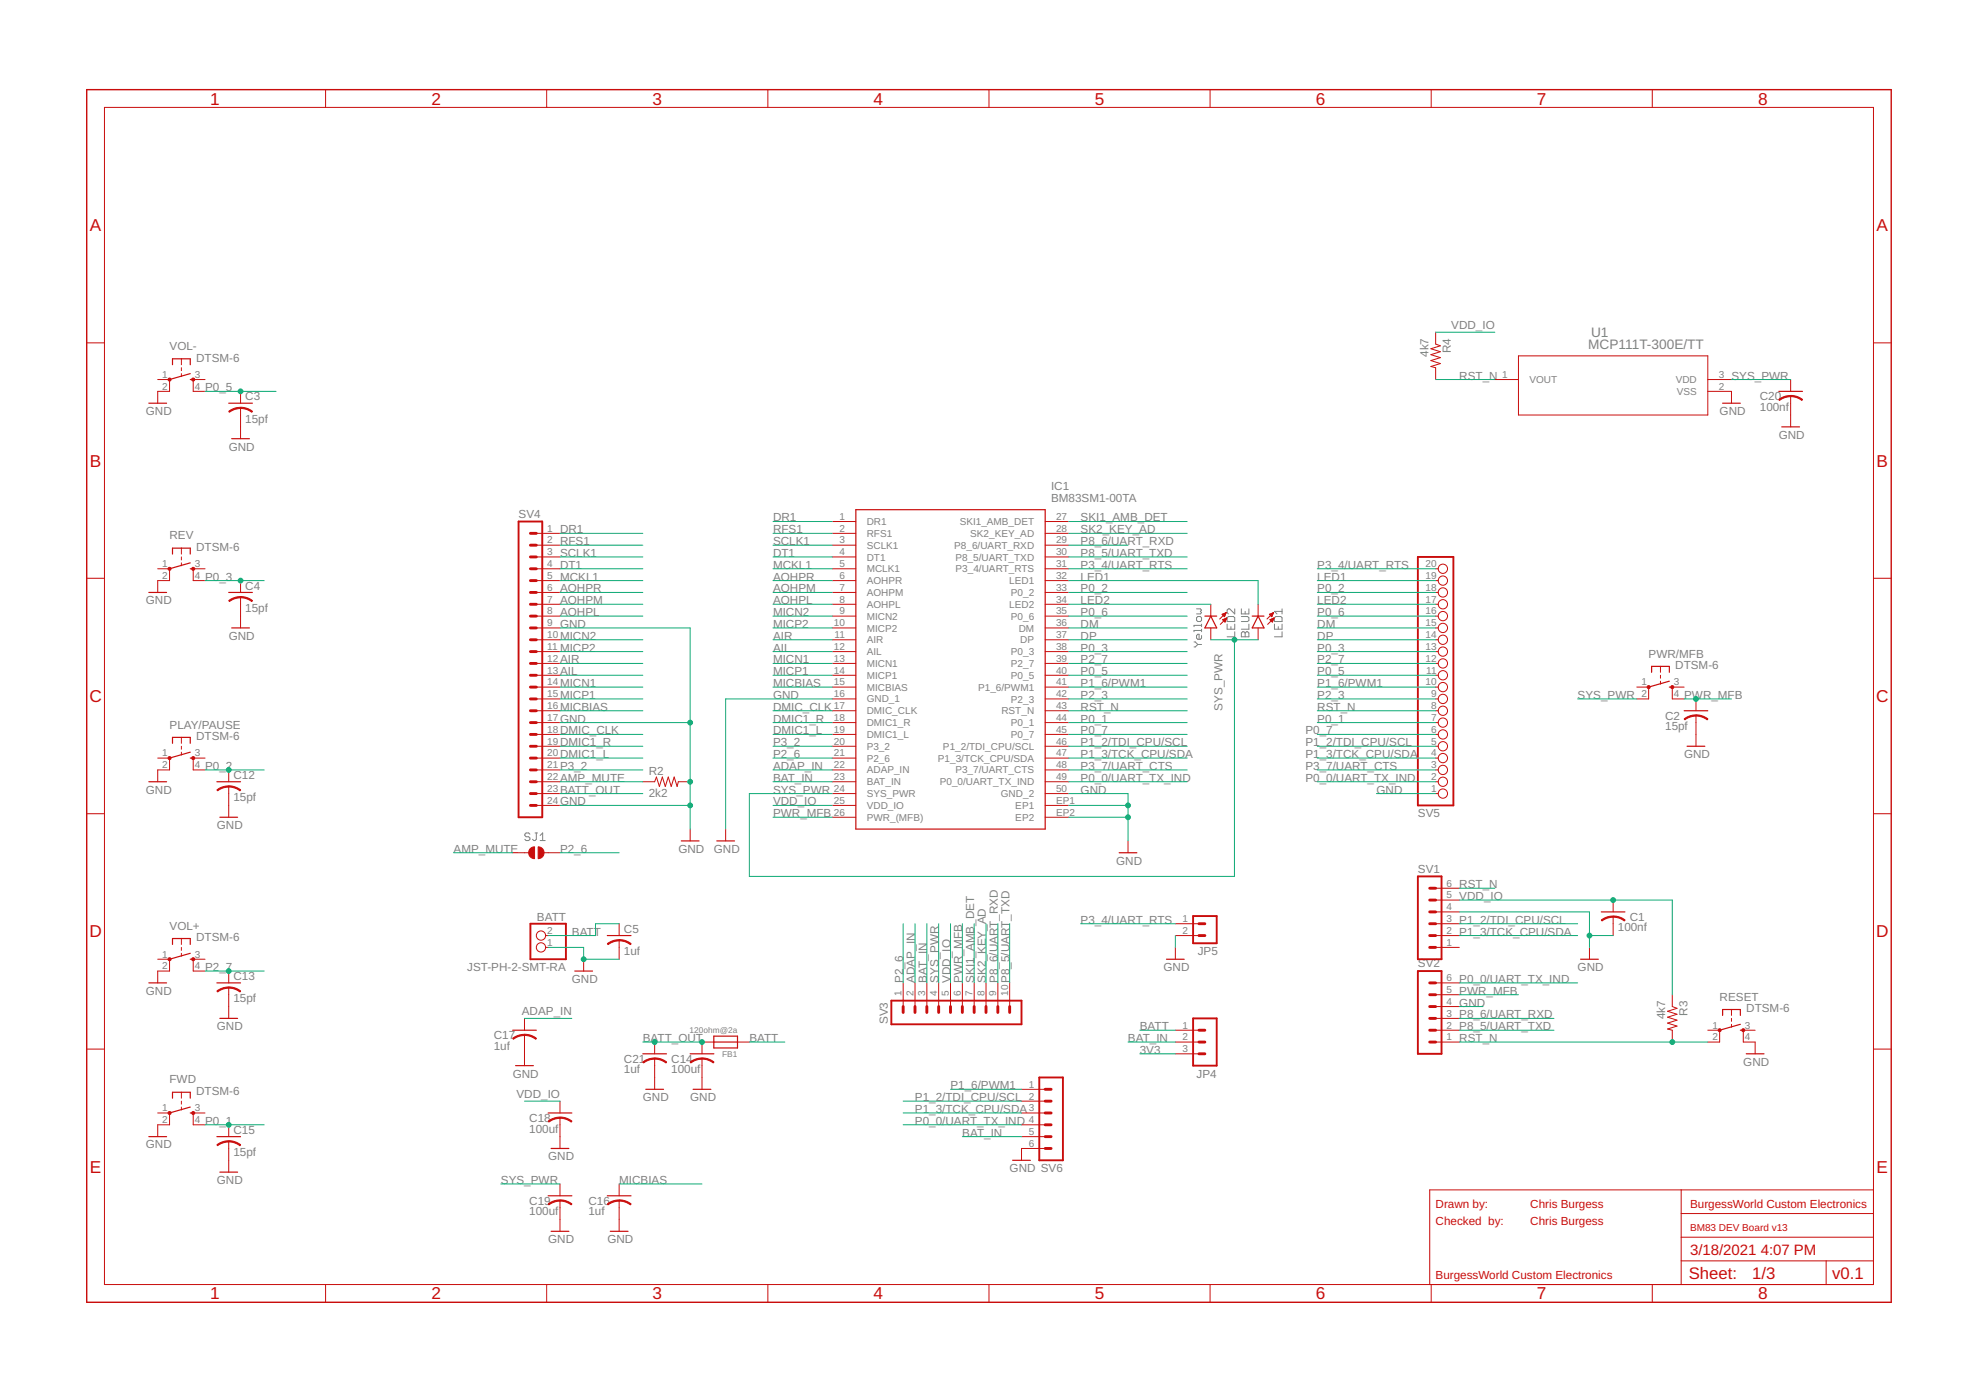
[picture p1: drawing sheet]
<svg xmlns="http://www.w3.org/2000/svg" width="594mm" height="420mm" viewBox="0 0 594 420" stroke-linecap="round" stroke-linejoin="round" font-family="sans-serif">
<g fill="none" stroke="#808080" stroke-width=".3">
<path d="M358.8 192.9h.4l.7 .8M359.6 185.7l.3-.4h.8l.4 .4v.7l-.4 .4h-.8l-.3-.4zM359.6 183h1.1l.4 .4-.4 .3 .4 .4-.4 .4h-1.1M359.9 193.7l-.7 .7h-.4M359.9 193.7h1.2M361.1 187.6v.7M361.1 189.1v.8M361.1 191v.8l-.4 .4h-.8l-.3-.4v-.8l.3-.4h.4v1.6M361.1 188h-2.3v.3M361.1 189.5h-2.3v.4M368.7 187.6v1.5h2.3v-1.5M368.7 185.7l.4-.4h1.5l.4 .4v1.1h-2.3z"/>
<path d="M369.9 188.3v.8M371 189.9v1.5h-2.3M371 183v1.5l-1.5-1.5h-.4l-.4 .4v.7l.4 .4M373 190.2l.4-.3h.4l.4 .3 .3-.3h.4l.4 .3v1.2h-2.3zM373 183v1.5h2.3v-1.5M373 185.3h1.9l.4 .4v.7l-.4 .4h-1.9M374.2 183.7v.8M374.2 190.2v1.2M375.3 187.6v1.5h-2.3M383 187.6v1.5h2.3v-1.5M383 185.7l.3-.4h1.6l.4 .4v1.1h-2.3zM384.1 188.3v.8"/>
<path d="M385.3 189.9v1.5h-2.3M385.3 183v1.5M385.3 183.7h-2.3l.7 .8M159.2 250.7l-.3-.4h-.8l-.4 .4v.4l.4 .4h.8l.3 .4v.3l-.3 .4h-.8l-.4-.4M160.8 250.3h.7M161.2 250.3v1.9l-.4 .4h-.4l-.4-.4M162.3 252.6h1.5M162.3 251.1l.8-.8v2.3"/>
</g>
<g fill="none" stroke="#c90d0c" stroke-width=".3">
<path d="M31.4 32.3h531.6v353.8h-531.6zM97.8 26.9v5.4M164.3 26.9v5.4M230.7 26.9v5.4M297.2 26.9v5.4M363.6 26.9v5.4M430.1 26.9v5.4M496.5 26.9v5.4M431.4 99.8v3.6l1.4 .5-2.8 .9 2.8 .9-2.8 .9 2.8 .9-2.8 .9 2.8 .9-2.8 .9 1.4 .3v3.6M26.1 103h5.3M47.4 114.1h3.5v3.5h-3.5v3.6M54.5 107.8v1.8"/>
<path d="M54.5 110.5v.9M54.5 112.3v.9M61.6 114.1h-3.5v3.5h3.5M72.3 117.6v3.6M449.2 114.1h7.1M456.3 107h56.9v17.7h-56.9zM513.2 114.1h7.1M513.2 117.6h7.1v3.6M538.1 114.1v3.5M538.1 119v9.3M563 103h5.3M72.3 122.6v9.2"/>
<path d="M250.1 156.7h7.1M314.1 156.7h7.1M26.1 173.8h5.3M47.4 170.9h3.5v3.6h-3.5v3.6M54.5 164.7v1.8M54.5 167.4v.9M54.5 169.2v.9M61.6 170.9h-3.5v3.6h3.5M72.3 174.5v3.6M72.3 179.5v9.2M161.2 160.3h7.1M161.2 163.9h7.1"/>
<path d="M161.2 167.4h7.1M161.2 170.9h7.1M161.2 174.5h7.1M161.2 178.1h7.1M250.1 160.3h7.1M250.1 163.9h7.1M250.1 167.4h7.1M250.1 170.9h7.1M250.1 174.5h7.1M250.1 178.1h7.1M314.1 160.3h7.1M314.1 163.9h7.1"/>
<path d="M314.1 167.4h7.1M314.1 170.9h7.1M314.1 174.5h7.1M314.1 178.1h7.1M431.4 170.9h.8M431.4 174.5h.8M431.4 178.1h.8M563 173.8h5.3M161.2 181.6h7.1M161.2 185.2h7.1M161.2 188.7h7.1M161.2 192.3h7.1"/>
<path d="M161.2 195.8h7.1M161.2 199.4h7.1M250.1 181.6h7.1M250.1 185.2h7.1M250.1 188.7h7.1M250.1 192.3h7.1M250.1 195.8h7.1M250.1 199.4h7.1M314.1 181.6h7.1M314.1 185.2h7.1M314.1 188.7h7.1M314.1 192.3h7.1"/>
<path d="M314.1 195.8h7.1M314.1 199.4h7.1M363.8 181.6v3.6M363.8 188.7v3.6M367.3 184.8h.9M367.4 184.6h.9M367.5 186.2h.9M367.5 184.9h.6M367.5 186.4h.8M367.7 185.1h.3M367.7 186.6h.6M367.8 184.4h.5"/>
<path d="M367.9 185.3h.1M367.9 186h.6M367.9 186.8h.3M368.1 186.9h.1M368.2 184.2h.2M368.3 185.8h.3M368.5 184.1l-2 2M368.5 184.1l-.6 1.3M368.5 184.1l-1.3 .5 .7 .8M368.6 185.7l-1.9 2M368.6 185.7l-.5 1.2M368.6 185.7l-1.2 .5 .7 .7"/>
<path d="M378.1 181.6v3.6M378.1 188.7v3.6M381.6 184.8h.8M381.6 184.6h.9M381.7 186.2h1M381.7 184.9h.6M381.8 186.4h.8M381.9 185.1h.3M382 186.6h.5M382 184.4h.6M382.1 185.3h.1M382.1 186h.6"/>
<path d="M382.1 186.8h.3M382.3 186.9h.1M382.5 184.2h.2M382.5 185.8h.3M382.7 184.1l-2 2M382.7 184.1l-.5 1.3M382.7 184.1l-1.3 .5 .8 .8M382.9 185.7l-2 2M382.9 185.7l-.6 1.2M382.9 185.7l-1.3 .5 .7 .7M431.4 181.6h.8M431.4 185.2h.8"/>
<path d="M431.4 188.7h.8M431.4 192.3h.8M431.4 195.8h.8M431.4 199.4h.8M161.2 202.9h7.1M161.2 206.5h7.1M161.2 210.1h7.1M161.2 213.6h7.1M161.2 217.2h7.1M250.1 202.9h7.1M250.1 206.5h7.1M250.1 210.1h7.1"/>
<path d="M250.1 213.6h7.1M250.1 217.2h7.1M314.1 202.9h7.1M314.1 206.5h7.1M314.1 210.1h7.1M314.1 213.6h7.1M314.1 217.2h7.1M431.4 202.9h.8M431.4 206.5h.8M431.4 210.1h.8M431.4 213.6h.8M431.4 217.2h.8"/>
<path d="M491.8 206.5h3.6v3.6h-3.6M499 200.3v1.8M499 202.9v.9M499 204.7v.9M506.1 206.5h-3.6v3.6h3.6M509.6 210.1v3.5M509.6 215v9.3M47.4 227.8h3.5v3.6h-3.5v3.5M54.5 221.6v1.8M54.5 224.3v.9M54.5 226.1v.8M61.6 227.8h-3.5v3.6h3.5"/>
<path d="M68.7 231.4v3.5M68.7 236.4v9.2M161.2 220.7h7.1M161.2 224.3h7.1M161.2 227.8h7.1M161.2 231.4h7.1M161.2 234.9h7.1M161.2 238.5h7.1M193.2 234.9h3.5l.6-1.4 .8 2.9 .9-2.9 .9 2.9 .9-2.9 .9 2.9 .9-2.9 .9 2.9 .3-1.5h3.6M250.1 220.7h7.1M250.1 224.3h7.1M250.1 227.8h7.1"/>
<path d="M250.1 231.4h7.1M250.1 234.9h7.1M250.1 238.5h7.1M314.1 220.7h7.1M314.1 224.3h7.1M314.1 227.8h7.1M314.1 231.4h7.1M314.1 234.9h7.1M314.1 238.5h7.1M431.4 220.7h.8M431.4 224.3h.8M431.4 227.8h.8"/>
<path d="M431.4 231.4h.8M431.4 234.9h.8M431.4 238.5h.8M26.1 244.6h5.3M154.1 256.3h4.8M161.2 242.1h7.1M163.5 256.3h4.8M207.4 249.2v3.5M218.1 249.2v3.5M250.1 242.1h7.1M250.1 245.6h7.1M314.1 242.1h7.1"/>
<path d="M314.1 245.6h7.1M339 252.7v3.6M563 244.6h5.3M186.1 277.6v3.6M353.2 277.6h7.1M431.4 277.6h7.1M431.4 274.1h7.1M431.4 270.5h7.1M431.4 267h7.1M484.7 270.5v3.6M484.7 275.5v5.7M47.4 288.3h3.5v3.5h-3.5v3.6"/>
<path d="M54.5 282.1v1.7M54.5 284.7v.9M54.5 286.5v.9M61.6 288.3h-3.5v3.5h3.5M68.7 291.8v3.6M68.7 296.8v9.3M163.9 284.7h.8M163.9 281.2h.8M175.4 288.3v3.5M186.1 282.6v5.7M271.4 295.4v7.1M275 295.4v7.1"/>
<path d="M278.5 295.4v7.1M282.1 295.4v7.1M285.6 295.4v7.1M289.2 295.4v7.1M292.7 295.4v7.1M296.3 295.4v7.1M299.8 295.4v7.1M303.4 295.4v7.1M353.2 281.2h7.1M353.2 284.7v3.6M431.4 284.7h7.1M431.4 281.2h7.1"/>
<path d="M431.4 299h7.1M431.4 295.4h7.1M477.6 284.7v3.6M502.5 299v3.5l1.4 .5-2.8 .9 2.8 .9-2.8 .9 2.8 .9-2.8 .9 2.8 .9-2.8 .9 1.4 .3v3.6M26.1 315.3h5.3M157.6 306.1v3.5M157.6 311v9.3M196.7 313.2v3.5M196.7 318.2v9.2M210.9 318.2v9.2M214.5 313.2h-3.6v3.5M221.6 313.2h3.6"/>
<path d="M353.2 309.6h7.1M353.2 313.2h7.1M353.2 316.7h7.1M431.4 309.6h7.1M431.4 313.2h7.1M431.4 306.1h7.1M431.4 302.5h7.1M513.2 309.6h3.5v3.6h-3.5M520.3 303.4v1.8M520.3 306.1v.9M520.3 307.8v.9M527.4 309.6h-3.5v3.6h3.5v3.5"/>
<path d="M563 315.3h5.3M47.4 334.5h3.5v3.6h-3.5v3.5M54.5 328.3v1.8M54.5 330.9v.9M54.5 332.7v.9M61.6 334.5h-3.5v3.6h3.5M68.7 338.1v3.5M168.3 330.9v3.6M168.3 335.9v9.3M307 334.5h7.1M307 338.1h7.1M307 327.4h7.1"/>
<path d="M307 330.9h7.1M68.7 343v9.3M168.3 355.8v3.6M186.1 355.8v3.6M307 341.6h7.1M314.1 345.2h-7.1v3.5M505.2 357.6v28.5M563 357.6h-133.4v28.5M168.3 360.8v9.3M186.1 360.8v9.3M505.2 378.9h57.8M505.2 371.8h57.8"/>
<path d="M505.2 364.7h57.8M548.7 378.9v7.2M97.8 386.1v5.3M164.3 386.1v5.3M230.7 386.1v5.3M297.2 386.1v5.3M363.6 386.1v5.3M430.1 386.1v5.3M496.5 386.1v5.3"/>
<circle cx="433.6" cy="174.5" r="1.4"/>
<circle cx="433.6" cy="178.1" r="1.4"/>
<circle cx="433.6" cy="170.9" r="1.4"/>
<circle cx="433.6" cy="185.2" r="1.4"/>
<circle cx="433.6" cy="192.3" r="1.4"/>
<circle cx="433.6" cy="195.8" r="1.4"/>
<circle cx="433.6" cy="199.4" r="1.4"/>
<circle cx="433.6" cy="188.7" r="1.4"/>
<circle cx="433.6" cy="181.6" r="1.4"/>
<circle cx="433.6" cy="217.2" r="1.4"/>
<circle cx="433.6" cy="202.9" r="1.4"/>
<circle cx="433.6" cy="206.5" r="1.4"/>
<circle cx="433.6" cy="210.1" r="1.4"/>
<circle cx="433.6" cy="213.6" r="1.4"/>
<circle cx="433.6" cy="227.8" r="1.4"/>
<circle cx="433.6" cy="235" r="1.4"/>
<circle cx="433.6" cy="238.5" r="1.4"/>
<circle cx="433.6" cy="224.3" r="1.4"/>
<circle cx="433.6" cy="231.4" r="1.4"/>
<circle cx="433.6" cy="220.7" r="1.4"/>
<circle cx="162.6" cy="284.7" r="1.4"/>
<circle cx="162.6" cy="281.2" r="1.4"/>
</g>
<path d="M26.1 26.9h542.2v364.5h-542.2z" fill="none" stroke="#c90d0c" stroke-width=".42"/>
<g fill="none" stroke="#c90d0c" stroke-width=".36">
<path d="M51.8 109.6v-1.8h5.4v1.8M57.2 114.1h.9M57.2 112.3l-6.3 1.8M534.5 117.6h7.1M44.7 121.2h5.4M68.7 121.2h7.1M69.6 131.8h5.4M517.6 121.2h5.4M535.4 128.3h5.3M257.2 153.2h56.9v96h-56.9zM44.7 178.1h5.4M51.8 166.5v-1.8h5.4v1.8"/>
<path d="M57.2 170.9h.9M57.2 169.2l-6.3 1.7M68.7 178.1h7.1M69.6 188.7h5.4M362.1 185.2h3.5M363.8 185.2l1.8 3.5h-3.5zM376.3 185.2h3.5M378.1 185.2l1.7 3.5h-3.5zM496.3 202.1v-1.8h5.3v1.8M501.6 206.5h.9M501.6 204.7l-6.2 1.8M506.1 213.6h7.1"/>
<path d="M44.7 234.9h5.4M51.8 223.4v-1.8h5.4v1.8M57.2 227.8h.9M57.2 226.1l-6.3 1.7M65.2 234.9h7.1M507 224.3h5.3M66.1 245.6h5.3M204.7 252.7h5.4M215.4 252.7h5.3M336.3 256.3h5.3M481.2 274.1h7.1M44.7 295.4h5.4"/>
<path d="M51.8 283.8v-1.7h5.4v1.7M57.2 288.3h.9M57.2 286.5l-6.3 1.8M65.2 295.4h7.1M172.7 291.8h5.4M182.5 281.2h7.1M350.5 288.3h5.4M475 288.3h5.3M66.1 306.1h5.3M154.1 309.6h7.1M193.2 316.7h7.1M207.4 316.7h7.1"/>
<path d="M214.5 311.4h7.1v3.6h-7.1zM214.5 313.2h7.1M517.6 305.2v-1.8h5.4v1.8M523 309.6h.9M523 307.8l-6.3 1.8M524.7 316.7h5.4M51.8 330.1v-1.8h5.4v1.8M57.2 334.5h.9M57.2 332.7l-6.3 1.8M154.9 320.3h5.4M164.7 334.5h7.1M194.1 327.4h5.3"/>
<path d="M208.3 327.4h5.3M44.7 341.6h5.4M65.2 341.6h7.1M66.1 352.3h5.3M164.7 359.4h7.1M165.6 345.2h5.3M182.5 359.4h7.1M304.3 348.7h5.3M165.6 370.1h5.3M183.4 370.1h5.3"/>
</g>
<path d="M155.8 156.7h7.1v88.9h-7.1zM426.1 167.4h10.6v74.7h-10.6zM159.4 277.6h10.7v10.7h-10.7zM358.5 275.3h7.1v8.2h-7.1zM426.1 263.4h7.1v24.9h-7.1zM426.1 291.8h7.1v24.9h-7.1zM267.8 300.7h39.2v7.1h-39.2zM358.5 306.1h7.1v14.2h-7.1zM312.3 323.8h7.1v24.9h-7.1z" fill="none" stroke="#c90d0c" stroke-width=".57"/>
<g fill="none" stroke="#c90d0c" stroke-width=".87">
<path d="M159.4 167.4h1.8M159.4 170.9h1.8M159.4 174.5h1.8M159.4 160.3h1.8M159.4 163.9h1.8M159.4 178.1h1.8M159.4 181.6h1.8M159.4 185.2h1.8M159.4 188.7h1.8M159.4 192.3h1.8M159.4 195.8h1.8M159.4 199.4h1.8"/>
<path d="M159.4 202.9h1.8M159.4 206.5h1.8M159.4 210.1h1.8M159.4 213.6h1.8M159.4 217.2h1.8M159.4 220.7h1.8M159.4 224.3h1.8M159.4 227.8h1.8M159.4 231.4h1.8M159.4 234.9h1.8M159.4 238.5h1.8M159.4 242.1h1.8"/>
<path d="M360.3 277.6h1.8M429.6 277.6h1.8M429.6 270.5h1.8M429.6 274.1h1.8M429.6 267h1.8M360.3 281.2h1.8M429.6 281.2h1.8M429.6 284.7h1.8M429.6 299h1.8M429.6 295.4h1.8M271.4 302.5v1.8M275 302.5v1.8"/>
<path d="M278.5 302.5v1.8M282.1 302.5v1.8M285.6 302.5v1.8M289.2 302.5v1.8M292.7 302.5v1.8M296.3 302.5v1.8M299.8 302.5v1.8M303.4 302.5v1.8M360.3 309.6h1.8M360.3 313.2h1.8M360.3 316.7h1.8M429.6 306.1h1.8"/>
<path d="M429.6 309.6h1.8M429.6 313.2h1.8M429.6 302.5h1.8M314.1 334.5h1.7M314.1 330.9h1.7M314.1 327.4h1.7M314.1 338.1h1.7M314.1 341.6h1.7M314.1 345.2h1.7"/>
</g>
<g fill="#c90d0c" stroke="#c90d0c" stroke-width=".3">
<path d="M484.7 275.3l2.2 .4 1.4 .8-.2 .3-1.6-.9-1.8-.3z" fill-rule="evenodd"/>
<path d="M481.2 276.5l2-1 1.5-.2v.4l-1.7 .2-1.6 .9z" fill-rule="evenodd"/>
<path d="M72.3 122.4l2.2 .4 1.4 .8-.3 .3-1.5-.9-1.8-.3z" fill-rule="evenodd"/>
<path d="M68.7 123.6l2-1 1.6-.2v.4l-1.8 .3-1.6 .8z" fill-rule="evenodd"/>
<path d="M72.3 179.3l1.6 .2 2 1-.3 .3-1.5-.9-1.8-.3z" fill-rule="evenodd"/>
<path d="M68.7 180.5l2-1 1.6-.2v.4l-1.8 .3-1.6 .8z" fill-rule="evenodd"/>
<path d="M509.6 214.8l1.6 .3 2 1-.2 .2-1.6-.8-1.8-.3z" fill-rule="evenodd"/>
<path d="M506.1 216.1l1.3-.8 2.2-.4v.3l-1.7 .3-1.6 .8z" fill-rule="evenodd"/>
<path d="M186.1 282.4l1.6 .2 2 1-.3 .3-1.5-.9-1.8-.3z" fill-rule="evenodd"/>
<path d="M182.5 283.6l2-1 1.6-.2v.4l-1.8 .3-1.6 .8z" fill-rule="evenodd"/>
<path d="M68.7 236.2l1.6 .2 2 1-.2 .3-1.6-.9-1.8-.3z" fill-rule="evenodd"/>
<path d="M65.2 237.4l1.3-.8 2.2-.4v.4l-1.7 .2-1.6 .9z" fill-rule="evenodd"/>
<path d="M68.7 296.6l2.2 .4 1.4 .9-.2 .2-1.6-.8-1.8-.3z" fill-rule="evenodd"/>
<path d="M65.2 297.8l1.9-1 1.6-.2v.4l-1.7 .3-1.6 .8z" fill-rule="evenodd"/>
<path d="M157.6 310.8l2.2 .5 1.4 .8-.2 .3-1.6-.9-1.8-.3z" fill-rule="evenodd"/>
<path d="M154.1 312.1l1.9-1 1.6-.2v.3l-1.7 .3-1.6 .9z" fill-rule="evenodd"/>
<path d="M168.3 335.7l1.6 .2 2 1.1-.2 .2-1.6-.8-1.8-.3z" fill-rule="evenodd"/>
<path d="M164.7 337l2-1 1.6-.3v.4l-1.8 .3-1.6 .8z" fill-rule="evenodd"/>
<path d="M168.3 360.6l1.6 .2 2 1-.2 .3-1.6-.8-1.8-.3z" fill-rule="evenodd"/>
<path d="M164.7 361.8l1.4-.8 2.2-.4v.4l-1.8 .3-1.6 .8z" fill-rule="evenodd"/>
<path d="M210.9 317.9l1.6 .3 2 1-.2 .3-1.6-.9-1.8-.3z" fill-rule="evenodd"/>
<path d="M207.4 319.2l2-1 1.5-.2v.3l-1.7 .3-1.6 .9z" fill-rule="evenodd"/>
<path d="M68.7 342.8l1.6 .2 2 1.1-.2 .3-1.6-.9-1.8-.3z" fill-rule="evenodd"/>
<path d="M65.2 344.1l1.9-1 1.6-.2v.3l-1.7 .3-1.6 .8z" fill-rule="evenodd"/>
<path d="M186.1 360.6l1.6 .2 2 1-.3 .3-1.5-.8-1.8-.3z" fill-rule="evenodd"/>
<path d="M182.5 361.8l1.4-.8 2.2-.4v.4l-1.8 .3-1.6 .8z" fill-rule="evenodd"/>
<path d="M538.1 118.9l2.2 .4 1.4 .8-.3 .3-1.5-.9-1.8-.3z" fill-rule="evenodd"/>
<path d="M534.5 120.1l2-1 1.6-.2v.3l-1.8 .3-1.6 .9z" fill-rule="evenodd"/>
<path d="M196.7 317.9l1.6 .3 2 1-.2 .3-1.6-.9-1.8-.3z" fill-rule="evenodd"/>
<path d="M193.2 319.2l2-1 1.5-.2v.3l-1.7 .3-1.6 .9z" fill-rule="evenodd"/>
<path d="M161.7 254.5a1.78 1.78 0 0 1 1.8 1.8 1.78 1.78 0 0 1-1.8 1.8z" fill-rule="evenodd"/>
<path d="M159.4 255l1.2-.5v3.6a1.78 1.78 0 0 1-1.6-1.2 1.78 1.78 0 0 1 .4-1.9z" fill-rule="evenodd"/>
<circle cx="51" cy="114.1" r=".47"/>
<circle cx="58.1" cy="114.1" r=".47"/>
<circle cx="495.4" cy="206.5" r=".47"/>
<circle cx="502.5" cy="206.5" r=".47"/>
<circle cx="516.7" cy="309.6" r=".46"/>
<circle cx="523.8" cy="309.6" r=".46"/>
<circle cx="50.9" cy="171" r=".46"/>
<circle cx="58.1" cy="171" r=".46"/>
<circle cx="51" cy="227.8" r=".47"/>
<circle cx="58.1" cy="227.8" r=".47"/>
<circle cx="51" cy="288.3" r=".47"/>
<circle cx="58.1" cy="288.3" r=".47"/>
<circle cx="50.9" cy="334.5" r=".46"/>
<circle cx="58.1" cy="334.5" r=".46"/>
</g>
<g fill="none" stroke="#0dab76" stroke-width=".3">
<path d="M431.4 99.8h17.8M61.6 117.6h21.4M431.4 114.1h17.8M520.3 114.1h17.8M232.3 156.7h17.8M321.2 156.7h35.5M61.6 174.5h17.8M168.3 174.5h24.9M168.3 160.3h24.9M168.3 163.9h24.9M168.3 167.4h24.9M168.3 170.9h24.9"/>
<path d="M168.3 178.1h24.9M232.3 174.5h17.8M232.3 160.3h17.8M232.3 163.9h17.8M232.3 167.4h17.8M232.3 170.9h17.8M232.3 178.1h17.8M321.2 174.5h56.9v7.1M321.2 160.3h35.5M321.2 163.9h17.8M321.2 167.4h35.5M321.2 170.9h35.5"/>
<path d="M321.2 178.1h35.5M395.8 174.5h35.6M395.8 170.9h35.6M395.8 178.1h35.6M168.3 188.7h39.1v60.5M168.3 192.3h24.9M168.3 181.6h24.9M168.3 185.2h24.9M168.3 195.8h24.9M168.3 199.4h24.9M232.3 188.7h17.8M232.3 192.3h17.8"/>
<path d="M232.3 181.6h17.8M232.3 185.2h17.8M232.3 195.8h17.8M232.3 199.4h17.8M321.2 188.7h35.5M321.2 192.3h35.5M321.2 181.6h42.6M321.2 185.2h35.5M321.2 195.8h35.5M321.2 199.4h35.5M363.8 192.3h14.3M370.9 192.3v71.1h-145.7v-24.9h24.9"/>
<path d="M395.8 188.7h35.6M395.8 192.3h35.6M395.8 181.6h35.6M395.8 185.2h35.6M395.8 195.8h35.6M395.8 199.4h35.6M168.3 210.1h24.9M168.3 217.2h39.1M168.3 202.9h24.9M168.3 206.5h24.9M168.3 213.6h24.9M232.3 217.2h17.8"/>
<path d="M232.3 202.9h17.8M232.3 206.5h17.8M232.3 213.6h17.8M250.1 210.1h-32v39.1M321.2 210.1h35.5M321.2 217.2h35.5M321.2 202.9h35.5M321.2 206.5h35.5M321.2 213.6h35.5M395.8 210.1h35.6M395.8 217.2h35.6M395.8 202.9h35.6"/>
<path d="M395.8 206.5h35.6M395.8 213.6h35.6M474.1 210.1h17.7M506.1 210.1h14.2M61.6 231.4h17.8M168.3 238.5h24.9M168.3 234.9h24.9M168.3 220.7h24.9M168.3 224.3h24.9M168.3 227.8h24.9M168.3 231.4h24.9M232.3 234.9h17.8"/>
<path d="M232.3 220.7h17.8M232.3 224.3h17.8M232.3 227.8h17.8M232.3 231.4h17.8M321.2 238.5h17.8v14.2M321.2 234.9h35.5M321.2 220.7h35.5M321.2 224.3h35.5M321.2 227.8h35.5M321.2 231.4h35.5M395.8 234.9h35.6M395.8 220.7h35.6"/>
<path d="M395.8 224.3h35.6M395.8 227.8h35.6M395.8 231.4h35.6M413.6 238.5h17.8M136.3 256.3h17.8M168.3 242.1h39.1M168.3 256.3h17.8M232.3 242.1h17.8M232.3 245.6h17.8M321.2 242.1h17.8M321.2 245.6h17.8M186.1 277.6h-7.2v3.6h-14.2"/>
<path d="M271.4 277.6v17.8M275 277.6v17.8M278.5 277.6v17.8M282.1 277.6v17.8M285.6 277.6v17.8M289.2 277.6v17.8M292.7 277.6v17.8M296.3 277.6v17.8M299.8 277.6v17.8M303.4 277.6v17.8M324.7 277.6h28.5M438.5 274.1h39.1v10.6"/>
<path d="M438.5 277.6h35.6M438.5 267h10.7M438.5 270.5h64v28.5M61.6 291.8h17.8M164.7 284.7h10.7v3.6h10.7M353.2 281.2v3.5M438.5 281.2h35.6M438.5 295.4h35.6M438.5 299h17.8M477.6 281.2h7.1M157.6 306.1h14.2M193.2 313.2h17.7"/>
<path d="M225.2 313.2h10.6M339 313.2h14.2M342.5 309.6h10.7M342.5 316.7h10.7M438.5 302.5h7.1M438.5 313.2h74.7M438.5 306.1h28.5M438.5 309.6h28.5M61.6 338.1h17.8M157.6 330.9h10.7M271.4 338.1h35.6M271.4 330.9h35.6"/>
<path d="M271.4 334.5h35.6M285.6 327.4h21.4M150.5 355.8h17.8M186.1 355.8h24.8M289.2 341.6h17.8"/>
</g>
<g fill="#0dab76" stroke="#0dab76" stroke-width=".3">
<circle cx="339" cy="242.1" r=".72"/>
<circle cx="339" cy="245.6" r=".72"/>
<circle cx="477.6" cy="281.2" r=".72"/>
<circle cx="175.4" cy="288.3" r=".72"/>
<circle cx="207.4" cy="242.1" r=".72"/>
<circle cx="207.4" cy="235" r=".72"/>
<circle cx="207.4" cy="217.2" r=".72"/>
<circle cx="370.9" cy="192.3" r=".72"/>
<circle cx="509.6" cy="210.1" r=".72"/>
<circle cx="68.7" cy="231.4" r=".72"/>
<circle cx="72.3" cy="174.5" r=".72"/>
<circle cx="68.7" cy="291.8" r=".72"/>
<circle cx="72.3" cy="117.6" r=".72"/>
<circle cx="502.5" cy="313.2" r=".72"/>
<circle cx="68.7" cy="338.1" r=".72"/>
<circle cx="484.7" cy="270.5" r=".72"/>
<circle cx="210.9" cy="313.2" r=".72"/>
<circle cx="196.7" cy="313.2" r=".72"/>
</g>
<g font-size="5.2" fill="#c90d0c">
<text x="63.2" y="31.4">1</text>
<text x="129.6" y="31.4">2</text>
<text x="196.1" y="31.4">3</text>
<text x="262.5" y="31.4">4</text>
<text x="329" y="31.4">5</text>
<text x="395.4" y="31.4">6</text>
<text x="461.9" y="31.4">7</text>
<text x="528.3" y="31.4">8</text>
<text x="27" y="69.5">A</text>
<text x="563.9" y="69.5">A</text>
<text x="27" y="140.2">B</text>
<text x="563.9" y="140.2">B</text>
<text x="26.9" y="211">C</text>
<text x="563.8" y="211">C</text>
<text x="26.9" y="281.7">D</text>
<text x="563.8" y="281.7">D</text>
<text x="27" y="352.5">E</text>
<text x="563.9" y="352.5">E</text>
<text x="63.2" y="390.5">1</text>
<text x="129.6" y="390.5">2</text>
<text x="196.1" y="390.5">3</text>
<text x="262.5" y="390.5">4</text>
<text x="329" y="390.5">5</text>
<text x="395.4" y="390.5">6</text>
<text x="461.9" y="390.5">7</text>
<text x="528.3" y="390.5">8</text>
</g>
<g font-size="5" fill="#c90d0c">
<text x="507.5" y="384.5">Sheet:</text>
<text x="526.5" y="384.3">1/3</text>
<text x="550.5" y="384.3">v0.1</text>
</g>
<g font-size="4.5" fill="#c90d0c">
<text x="507.8" y="377.2">3/18/2021</text>
<text x="529.1" y="377.2">4:07 PM</text>
</g>
<g font-size="4.1" fill="#808080">
<text x="478.1" y="101.3">U1</text>
<text x="477.2" y="104.9">MCP111T-300E/TT</text>
</g>
<g font-size="3.5" fill="#808080">
<text x="436.1" y="98.8">VDD_IO</text>
<text x="50.9" y="105.2">VOL-</text>
<text x="429.3" y="107.3" transform="rotate(-90 429.3 107.3)">4k7</text>
<text x="436" y="106.1" transform="rotate(-90 436 106.1)">R4</text>
<text x="58.9" y="108.7">DTSM-6</text>
<text x="61.6" y="117.6">P0_5</text>
<text x="438.5" y="114.1">RST_N</text>
<text x="520.3" y="114.1">SYS_PWR</text>
<text x="43.8" y="124.7">GND</text>
<text x="73.7" y="120.3">C3</text>
<text x="516.7" y="124.7">GND</text>
<text x="528.8" y="123.5">100nf</text>
<text x="528.8" y="120.3">C20</text>
<text x="73.7" y="127">15pf</text>
<text x="534.5" y="131.8">GND</text>
<text x="68.7" y="135.4">GND</text>
<text x="315.8" y="147.3">IC1</text>
<text x="155.8" y="155.7">SV4</text>
<text x="315.8" y="150.9">BM83SM1-00TA</text>
<text x="168.3" y="160.3">DR1</text>
<text x="232.3" y="156.7">DR1</text>
<text x="232.3" y="160.3">RFS1</text>
<text x="324.7" y="156.7">SKI1_AMB_DET</text>
<text x="324.7" y="160.3">SK2_KEY_AD</text>
<text x="50.9" y="162.1">REV</text>
<text x="58.9" y="165.6">DTSM-6</text>
<text x="168.3" y="163.8">RFS1</text>
<text x="168.3" y="167.4">SCLK1</text>
<text x="232.3" y="163.8">SCLK1</text>
<text x="232.3" y="167.4">DT1</text>
<text x="324.7" y="163.8">P8_6/UART_RXD</text>
<text x="324.7" y="167.4">P8_5/UART_TXD</text>
<text x="168.3" y="171">DT1</text>
<text x="232.3" y="171">MCKL1</text>
<text x="324.7" y="171">P3_4/UART_RTS</text>
<text x="395.8" y="171">P3_4/UART_RTS</text>
<text x="61.6" y="174.5">P0_3</text>
<text x="73.7" y="177.2">C4</text>
<text x="168.3" y="174.5">MCKL1</text>
<text x="168.3" y="178.1">AOHPR</text>
<text x="232.3" y="174.5">AOHPR</text>
<text x="232.3" y="178.1">AOHPM</text>
<text x="324.7" y="174.5">LED1</text>
<text x="324.7" y="178.1">P0_2</text>
<text x="395.8" y="174.5">LED1</text>
<text x="395.8" y="178.1">P0_2</text>
<text x="43.8" y="181.6">GND</text>
<text x="73.7" y="183.9">15pf</text>
<text x="168.3" y="181.6">AOHPM</text>
<text x="168.3" y="185.2">AOHPL</text>
<text x="232.3" y="181.6">AOHPL</text>
<text x="232.3" y="185.2">MICN2</text>
<text x="324.7" y="181.6">LED2</text>
<text x="324.7" y="185.2">P0_6</text>
<text x="395.8" y="181.6">LED2</text>
<text x="395.8" y="185.2">P0_6</text>
<text x="168.3" y="188.7">GND</text>
<text x="232.3" y="188.7">MICP2</text>
<text x="324.7" y="188.7">DM</text>
<text x="395.8" y="188.7">DM</text>
<text x="68.7" y="192.3">GND</text>
<text x="168.3" y="192.3">MICN2</text>
<text x="168.3" y="195.8">MICP2</text>
<text x="232.3" y="192.3">AIR</text>
<text x="232.3" y="195.8">AIL</text>
<text x="324.7" y="192.3">DP</text>
<text x="324.7" y="195.8">P0_3</text>
<text x="395.8" y="192.3">DP</text>
<text x="395.8" y="195.8">P0_3</text>
<text x="495.4" y="197.6">PWR/MFB</text>
<text x="168.3" y="199.4">AIR</text>
<text x="168.3" y="203">AIL</text>
<text x="232.3" y="199.4">MICN1</text>
<text x="232.3" y="203">MICP1</text>
<text x="324.7" y="199.4">P2_7</text>
<text x="324.7" y="203">P0_5</text>
<text x="395.8" y="199.4">P2_7</text>
<text x="395.8" y="203">P0_5</text>
<text x="503.4" y="201.2">DTSM-6</text>
<text x="168.3" y="206.5">MICN1</text>
<text x="232.3" y="206.5">MICBIAS</text>
<text x="324.7" y="206.5">P1_6/PWM1</text>
<text x="395.8" y="206.5">P1_6/PWM1</text>
<text x="168.3" y="210.1">MICP1</text>
<text x="168.3" y="213.6">MICBIAS</text>
<text x="232.3" y="210.1">GND</text>
<text x="232.3" y="213.6">DMIC_CLK</text>
<text x="324.7" y="210.1">P2_3</text>
<text x="324.7" y="213.6">RST_N</text>
<text x="367.4" y="213.6" transform="rotate(-90 367.4 213.6)">SYS_PWR</text>
<text x="395.8" y="210.1">P2_3</text>
<text x="395.8" y="213.6">RST_N</text>
<text x="474.1" y="210.1">SYS_PWR</text>
<text x="506.1" y="210.1">PWR_MFB</text>
<text x="50.9" y="219">PLAY/PAUSE</text>
<text x="168.3" y="217.2">GND</text>
<text x="168.3" y="220.7">DMIC_CLK</text>
<text x="232.3" y="217.2">DMIC1_R</text>
<text x="232.3" y="220.7">DMIC1_L</text>
<text x="324.7" y="217.2">P0_1</text>
<text x="324.7" y="220.7">P0_7</text>
<text x="392.3" y="220.7">P0_7</text>
<text x="395.8" y="217.2">P0_1</text>
<text x="500.4" y="219.5">15pf</text>
<text x="500.4" y="216.3">C2</text>
<text x="58.9" y="222.5">DTSM-6</text>
<text x="168.3" y="224.3">DMIC1_R</text>
<text x="168.3" y="227.8">DMIC1_L</text>
<text x="232.3" y="224.3">P3_2</text>
<text x="232.3" y="227.8">P2_6</text>
<text x="324.7" y="224.3">P1_2/TDI_CPU/SCL</text>
<text x="324.7" y="227.8">P1_3/TCK_CPU/SDA</text>
<text x="392.3" y="224.3">P1_2/TDI_CPU/SCL</text>
<text x="392.3" y="227.8">P1_3/TCK_CPU/SDA</text>
<text x="506.1" y="227.8">GND</text>
<text x="61.6" y="231.4">P0_2</text>
<text x="168.3" y="231.4">P3_2</text>
<text x="195" y="232.9">R2</text>
<text x="232.3" y="231.4">ADAP_IN</text>
<text x="324.7" y="231.4">P3_7/UART_CTS</text>
<text x="392.3" y="231.4">P3_7/UART_CTS</text>
<text x="43.8" y="238.5">GND</text>
<text x="70.1" y="234.1">C12</text>
<text x="168.3" y="235">AMP_MUTE</text>
<text x="168.3" y="238.5">BATT_OUT</text>
<text x="195" y="239.6">2k2</text>
<text x="232.3" y="235">BAT_IN</text>
<text x="232.3" y="238.5">SYS_PWR</text>
<text x="324.7" y="238.5">GND</text>
<text x="324.7" y="235">P0_0/UART_TX_IND</text>
<text x="392.3" y="235">P0_0/UART_TX_IND</text>
<text x="413.6" y="238.5">GND</text>
<text x="70.1" y="240.8">15pf</text>
<text x="168.3" y="242.1">GND</text>
<text x="232.3" y="245.6">PWR_MFB</text>
<text x="232.3" y="242.1">VDD_IO</text>
<text x="426.1" y="245.4">SV5</text>
<text x="65.2" y="249.2">GND</text>
<text x="136.3" y="256.3">AMP_MUTE</text>
<text x="168.3" y="256.3">P2_6</text>
<text x="203.8" y="256.3">GND</text>
<text x="214.5" y="256.3">GND</text>
<text x="335.4" y="259.8">GND</text>
<text x="426.1" y="262.3">SV1</text>
<text x="438.5" y="267">RST_N</text>
<text x="438.5" y="270.5">VDD_IO</text>
<text x="50.9" y="279.4">VOL+</text>
<text x="161.3" y="276.7">BATT</text>
<text x="171.8" y="281.2">BATT</text>
<text x="187.5" y="280.3">C5</text>
<text x="324.7" y="277.6">P3_4/UART_RTS</text>
<text x="438.5" y="277.6">P1_2/TDI_CPU/SCL</text>
<text x="438.5" y="281.2">P1_3/TCK_CPU/SDA</text>
<text x="486.2" y="279.9">100nf</text>
<text x="489.7" y="276.7">C1</text>
<text x="58.9" y="283">DTSM-6</text>
<text x="187.5" y="287">1uf</text>
<text x="359.9" y="287">JP5</text>
<text x="61.6" y="291.8">P2_7</text>
<text x="140.4" y="291.8">JST-PH-2-SMT-RA</text>
<text x="349.6" y="291.8">GND</text>
<text x="426.1" y="290.8">SV2</text>
<text x="474.1" y="291.8">GND</text>
<text x="43.8" y="298.9">GND</text>
<text x="70.1" y="294.5">C13</text>
<text x="171.8" y="295.4">GND</text>
<text x="271.4" y="295.4" transform="rotate(-90 271.4 295.4)">P2_6</text>
<text x="275" y="295.4" transform="rotate(-90 275 295.4)">ADAP_IN</text>
<text x="278.5" y="295.4" transform="rotate(-90 278.5 295.4)">BAT_IN</text>
<text x="282.1" y="295.4" transform="rotate(-90 282.1 295.4)">SYS_PWR</text>
<text x="285.6" y="295.4" transform="rotate(-90 285.6 295.4)">VDD_IO</text>
<text x="289.2" y="295.4" transform="rotate(-90 289.2 295.4)">PWR_MFB</text>
<text x="292.7" y="295.4" transform="rotate(-90 292.7 295.4)">SKI1_AMB_DET</text>
<text x="296.3" y="295.4" transform="rotate(-90 296.3 295.4)">SK2_KEY_AD</text>
<text x="299.8" y="295.4" transform="rotate(-90 299.8 295.4)">P8_6/UART_RXD</text>
<text x="303.4" y="295.4" transform="rotate(-90 303.4 295.4)">P8_5/UART_TXD</text>
<text x="438.5" y="295.4">P0_0/UART_TX_IND</text>
<text x="438.5" y="298.9">PWR_MFB</text>
<text x="70.1" y="301.3">15pf</text>
<text x="156.8" y="305">ADAP_IN</text>
<text x="438.5" y="302.5">GND</text>
<text x="507.1" y="305.2" transform="rotate(-90 507.1 305.2)">R3</text>
<text x="516.7" y="300.7">RESET</text>
<text x="524.7" y="304.3">DTSM-6</text>
<text x="65.2" y="309.6">GND</text>
<text x="266.8" y="307.8" transform="rotate(-90 266.8 307.8)">SV3</text>
<text x="342.5" y="309.6">BATT</text>
<text x="438.5" y="306.1">P8_6/UART_RXD</text>
<text x="438.5" y="309.6">P8_5/UART_TXD</text>
<text x="500.4" y="306.4" transform="rotate(-90 500.4 306.4)">4k7</text>
<text x="148.4" y="315.5">1uf</text>
<text x="148.4" y="312.3">C17</text>
<text x="193.2" y="313.2">BATT_OUT</text>
<text x="225.2" y="313.2">BATT</text>
<text x="339" y="313.2">BAT_IN</text>
<text x="342.5" y="316.7">3V3</text>
<text x="438.5" y="313.2">RST_N</text>
<text x="154.1" y="323.8">GND</text>
<text x="187.5" y="322.6">1uf</text>
<text x="187.5" y="319.4">C21</text>
<text x="201.7" y="322.6">100uf</text>
<text x="201.7" y="319.4">C14</text>
<text x="359.6" y="323.8">JP4</text>
<text x="523.8" y="320.3">GND</text>
<text x="50.9" y="325.6">FWD</text>
<text x="58.9" y="329.2">DTSM-6</text>
<text x="155.2" y="329.9">VDD_IO</text>
<text x="285.6" y="327.4">P1_6/PWM1</text>
<text x="193.2" y="330.9">GND</text>
<text x="207.4" y="330.9">GND</text>
<text x="275" y="330.9">P1_2/TDI_CPU/SCL</text>
<text x="275" y="334.5">P1_3/TCK_CPU/SDA</text>
<text x="61.6" y="338.1">P0_1</text>
<text x="70.1" y="340.7">C15</text>
<text x="159" y="340.4">100uf</text>
<text x="159" y="337.2">C18</text>
<text x="275" y="338.1">P0_0/UART_TX_IND</text>
<text x="289.2" y="341.6">BAT_IN</text>
<text x="43.8" y="345.2">GND</text>
<text x="70.1" y="347.5">15pf</text>
<text x="164.7" y="348.7">GND</text>
<text x="303.4" y="352.3">GND SV6</text>
<text x="65.2" y="355.8">GND</text>
<text x="150.5" y="355.8">SYS_PWR</text>
<text x="186.1" y="355.8">MICBIAS</text>
<text x="159" y="365.3">100uf</text>
<text x="159" y="362.1">C19</text>
<text x="176.8" y="365.3">1uf</text>
<text x="176.8" y="362.1">C16</text>
<text x="164.7" y="373.6">GND</text>
<text x="182.5" y="373.6">GND</text>
</g>
<g font-size="3.5" fill="#c90d0c">
<text x="431.4" y="362.9">Drawn by:</text>
<text x="459.8" y="362.9">Chris Burgess</text>
<text x="507.8" y="362.9">BurgessWorld Custom Electronics</text>
<text x="431.4" y="368.3">Checked by:</text>
<text x="459.8" y="368.3">Chris Burgess</text>
<text x="431.4" y="384.3">BurgessWorld Custom Electronics</text>
</g>
<g font-size="3" fill="#808080">
<text x="48.8" y="113.6">1</text>
<text x="58.6" y="113.6">3</text>
<text x="451.3" y="113.6">1</text>
<text x="516.5" y="113.6">3</text>
<text x="48.8" y="117.1">2</text>
<text x="58.6" y="117.1">4</text>
<text x="459.6" y="115.1">VOUT</text>
<text x="503.5" y="115.1">VDD</text>
<text x="503.9" y="118.7">VSS</text>
<text x="516.5" y="117.1">2</text>
<text x="164.4" y="159.8">1</text>
<text x="252.2" y="156.2">1</text>
<text x="252.2" y="159.8">2</text>
<text x="260.4" y="157.8">DR1</text>
<text x="260.4" y="161.4">RFS1</text>
<text x="288.4" y="157.8">SKI1_AMB_DET</text>
<text x="291.5" y="161.4">SK2_KEY_AD</text>
<text x="317.3" y="156.2">27</text>
<text x="317.3" y="159.8">28</text>
<text x="164.4" y="166.9">3</text>
<text x="164.4" y="163.3">2</text>
<text x="252.2" y="163.3">3</text>
<text x="252.2" y="166.9">4</text>
<text x="260.4" y="164.9">SCLK1</text>
<text x="286.7" y="164.9">P8_6/UART_RXD</text>
<text x="317.3" y="163.3">29</text>
<text x="317.3" y="166.9">30</text>
<text x="48.8" y="170.5">1</text>
<text x="58.6" y="170.5">3</text>
<text x="164.4" y="170.5">4</text>
<text x="252.2" y="170.5">5</text>
<text x="260.4" y="168.5">DT1</text>
<text x="260.4" y="172">MCLK1</text>
<text x="287.1" y="168.5">P8_5/UART_TXD</text>
<text x="287.2" y="172">P3_4/UART_RTS</text>
<text x="317.3" y="170.5">31</text>
<text x="428.3" y="170.5">20</text>
<text x="48.8" y="174">2</text>
<text x="58.6" y="174">4</text>
<text x="164.4" y="174">5</text>
<text x="164.4" y="177.6">6</text>
<text x="252.2" y="174">6</text>
<text x="252.2" y="177.6">7</text>
<text x="260.4" y="175.6">AOHPR</text>
<text x="260.4" y="179.1">AOHPM</text>
<text x="303.3" y="175.6">LED1</text>
<text x="303.8" y="179.1">P0_2</text>
<text x="317.3" y="174">32</text>
<text x="317.3" y="177.6">33</text>
<text x="428.3" y="177.6">18</text>
<text x="428.3" y="174">19</text>
<text x="164.4" y="181.1">7</text>
<text x="164.4" y="184.7">8</text>
<text x="252.2" y="181.1">8</text>
<text x="252.2" y="184.7">9</text>
<text x="260.4" y="182.7">AOHPL</text>
<text x="303.3" y="182.7">LED2</text>
<text x="317.3" y="181.1">34</text>
<text x="317.3" y="184.7">35</text>
<text x="428.3" y="184.7">16</text>
<text x="428.3" y="181.1">17</text>
<text x="164.4" y="188.2">9</text>
<text x="164.4" y="191.8">10</text>
<text x="250.6" y="188.2">10</text>
<text x="250.8" y="191.8">11</text>
<text x="260.4" y="186.2">MICN2</text>
<text x="260.4" y="189.8">MICP2</text>
<text x="303.8" y="186.2">P0_6</text>
<text x="306.1" y="189.8">DM</text>
<text x="317.3" y="188.2">36</text>
<text x="317.3" y="191.8">37</text>
<text x="428.3" y="191.8">14</text>
<text x="428.3" y="188.2">15</text>
<text x="164.4" y="195.3">11</text>
<text x="250.6" y="195.3">12</text>
<text x="260.4" y="193.4">AIR</text>
<text x="260.4" y="196.9">AIL</text>
<text x="303.8" y="196.9">P0_3</text>
<text x="306.6" y="193.4">DP</text>
<text x="317.3" y="195.3">38</text>
<text x="428.3" y="195.3">13</text>
<text x="164.4" y="198.9">12</text>
<text x="164.4" y="202.5">13</text>
<text x="250.6" y="198.9">13</text>
<text x="250.6" y="202.5">14</text>
<text x="260.4" y="200.5">MICN1</text>
<text x="303.8" y="200.5">P2_7</text>
<text x="317.3" y="198.9">39</text>
<text x="317.3" y="202.5">40</text>
<text x="428.3" y="198.9">12</text>
<text x="428.6" y="202.5">11</text>
<text x="164.4" y="206">14</text>
<text x="164.4" y="209.6">15</text>
<text x="250.6" y="206">15</text>
<text x="250.6" y="209.6">16</text>
<text x="260.4" y="204">MICP1</text>
<text x="260.4" y="207.6">MICBIAS</text>
<text x="293.9" y="207.6">P1_6/PWM1</text>
<text x="303.8" y="204">P0_5</text>
<text x="317.3" y="206">41</text>
<text x="317.3" y="209.6">42</text>
<text x="428.3" y="206">10</text>
<text x="430" y="209.6">9</text>
<text x="493.2" y="206">1</text>
<text x="493.2" y="209.6">2</text>
<text x="503" y="206">3</text>
<text x="503" y="209.6">4</text>
<text x="164.4" y="213.1">16</text>
<text x="250.6" y="213.1">17</text>
<text x="260.4" y="211.1">GND_1</text>
<text x="260.4" y="214.7">DMIC_CLK</text>
<text x="300.9" y="214.7">RST_N</text>
<text x="303.8" y="211.1">P2_3</text>
<text x="317.3" y="213.1">43</text>
<text x="430" y="213.1">8</text>
<text x="164.4" y="216.7">17</text>
<text x="164.4" y="220.2">18</text>
<text x="250.6" y="216.7">18</text>
<text x="250.6" y="220.2">19</text>
<text x="260.4" y="218.2">DMIC1_R</text>
<text x="260.4" y="221.8">DMIC1_L</text>
<text x="303.8" y="218.2">P0_1</text>
<text x="303.8" y="221.8">P0_7</text>
<text x="317.3" y="216.7">44</text>
<text x="317.3" y="220.2">45</text>
<text x="430" y="220.2">6</text>
<text x="430" y="216.7">7</text>
<text x="48.8" y="227.3">1</text>
<text x="58.6" y="227.3">3</text>
<text x="164.4" y="223.8">19</text>
<text x="164.4" y="227.3">20</text>
<text x="250.6" y="223.8">20</text>
<text x="250.6" y="227.3">21</text>
<text x="260.4" y="225.4">P3_2</text>
<text x="283.4" y="225.4">P1_2/TDI_CPU/SCL</text>
<text x="317.3" y="223.8">46</text>
<text x="317.3" y="227.3">47</text>
<text x="430" y="227.3">4</text>
<text x="430" y="223.8">5</text>
<text x="48.8" y="230.9">2</text>
<text x="58.6" y="230.9">4</text>
<text x="164.4" y="230.9">21</text>
<text x="250.6" y="230.9">22</text>
<text x="260.4" y="228.9">P2_6</text>
<text x="260.4" y="232.5">ADAP_IN</text>
<text x="281.8" y="228.9">P1_3/TCK_CPU/SDA</text>
<text x="287.1" y="232.5">P3_7/UART_CTS</text>
<text x="317.3" y="230.9">48</text>
<text x="430" y="230.9">3</text>
<text x="164.4" y="234.5">22</text>
<text x="164.4" y="238">23</text>
<text x="250.6" y="234.5">23</text>
<text x="250.6" y="238">24</text>
<text x="260.4" y="236">BAT_IN</text>
<text x="260.4" y="239.6">SYS_PWR</text>
<text x="282.4" y="236">P0_0/UART_TX_IND</text>
<text x="300.8" y="239.6">GND_2</text>
<text x="317.3" y="234.5">49</text>
<text x="317.3" y="238">50</text>
<text x="430" y="238">1</text>
<text x="430" y="234.5">2</text>
<text x="164.4" y="241.6">24</text>
<text x="250.6" y="241.6">25</text>
<text x="250.6" y="245.1">26</text>
<text x="260.4" y="243.1">VDD_IO</text>
<text x="305.1" y="243.1">EP1</text>
<text x="317.3" y="241.6">EP1</text>
<text x="317.3" y="245.1">EP2</text>
<text x="260.4" y="246.7">PWR_(MFB)</text>
<text x="305.1" y="246.7">EP2</text>
<text x="434.7" y="266.5">6</text>
<text x="434.7" y="273.6">4</text>
<text x="434.7" y="270">5</text>
<text x="164.4" y="280.7">2</text>
<text x="355.3" y="277.1">1</text>
<text x="355.3" y="280.7">2</text>
<text x="434.7" y="280.7">2</text>
<text x="434.7" y="277.1">3</text>
<text x="48.8" y="287.8">1</text>
<text x="58.6" y="287.8">3</text>
<text x="164.4" y="284.2">1</text>
<text x="434.7" y="284.2">1</text>
<text x="48.8" y="291.3">2</text>
<text x="58.6" y="291.3">4</text>
<text x="270.9" y="299.2" transform="rotate(-90 270.9 299.2)">1</text>
<text x="274.5" y="299.2" transform="rotate(-90 274.5 299.2)">2</text>
<text x="278" y="299.2" transform="rotate(-90 278 299.2)">3</text>
<text x="281.6" y="299.2" transform="rotate(-90 281.6 299.2)">4</text>
<text x="285.1" y="299.2" transform="rotate(-90 285.1 299.2)">5</text>
<text x="288.7" y="299.2" transform="rotate(-90 288.7 299.2)">6</text>
<text x="292.2" y="299.2" transform="rotate(-90 292.2 299.2)">7</text>
<text x="295.8" y="299.2" transform="rotate(-90 295.8 299.2)">8</text>
<text x="299.3" y="299.2" transform="rotate(-90 299.3 299.2)">9</text>
<text x="302.9" y="299.2" transform="rotate(-90 302.9 299.2)">10</text>
<text x="434.7" y="298.5">5</text>
<text x="434.7" y="294.9">6</text>
<text x="434.7" y="305.6">3</text>
<text x="434.7" y="302">4</text>
<text x="355.3" y="309.1">1</text>
<text x="434.7" y="309.1">2</text>
<text x="514.6" y="309.1">1</text>
<text x="524.3" y="309.1">3</text>
<text x="355.3" y="312.7">2</text>
<text x="355.3" y="316.2">3</text>
<text x="434.7" y="312.7">1</text>
<text x="514.6" y="312.7">2</text>
<text x="524.3" y="312.7">4</text>
<text x="309.1" y="326.9">1</text>
<text x="48.8" y="334">1</text>
<text x="58.6" y="334">3</text>
<text x="309.1" y="330.5">2</text>
<text x="309.1" y="334">3</text>
<text x="48.8" y="337.6">2</text>
<text x="58.6" y="337.6">4</text>
<text x="309.1" y="337.6">4</text>
<text x="309.1" y="341.1">5</text>
<text x="309.1" y="344.7">6</text>
</g>
<text font-size="3" fill="#c90d0c" x="507.8" y="370.1">BM83 DEV Board v13</text>
<g font-size="2.5" fill="#808080">
<text x="207.2" y="310.5">120ohm@2a</text>
<text x="217" y="317.6">FB1</text>
</g>
</svg>
